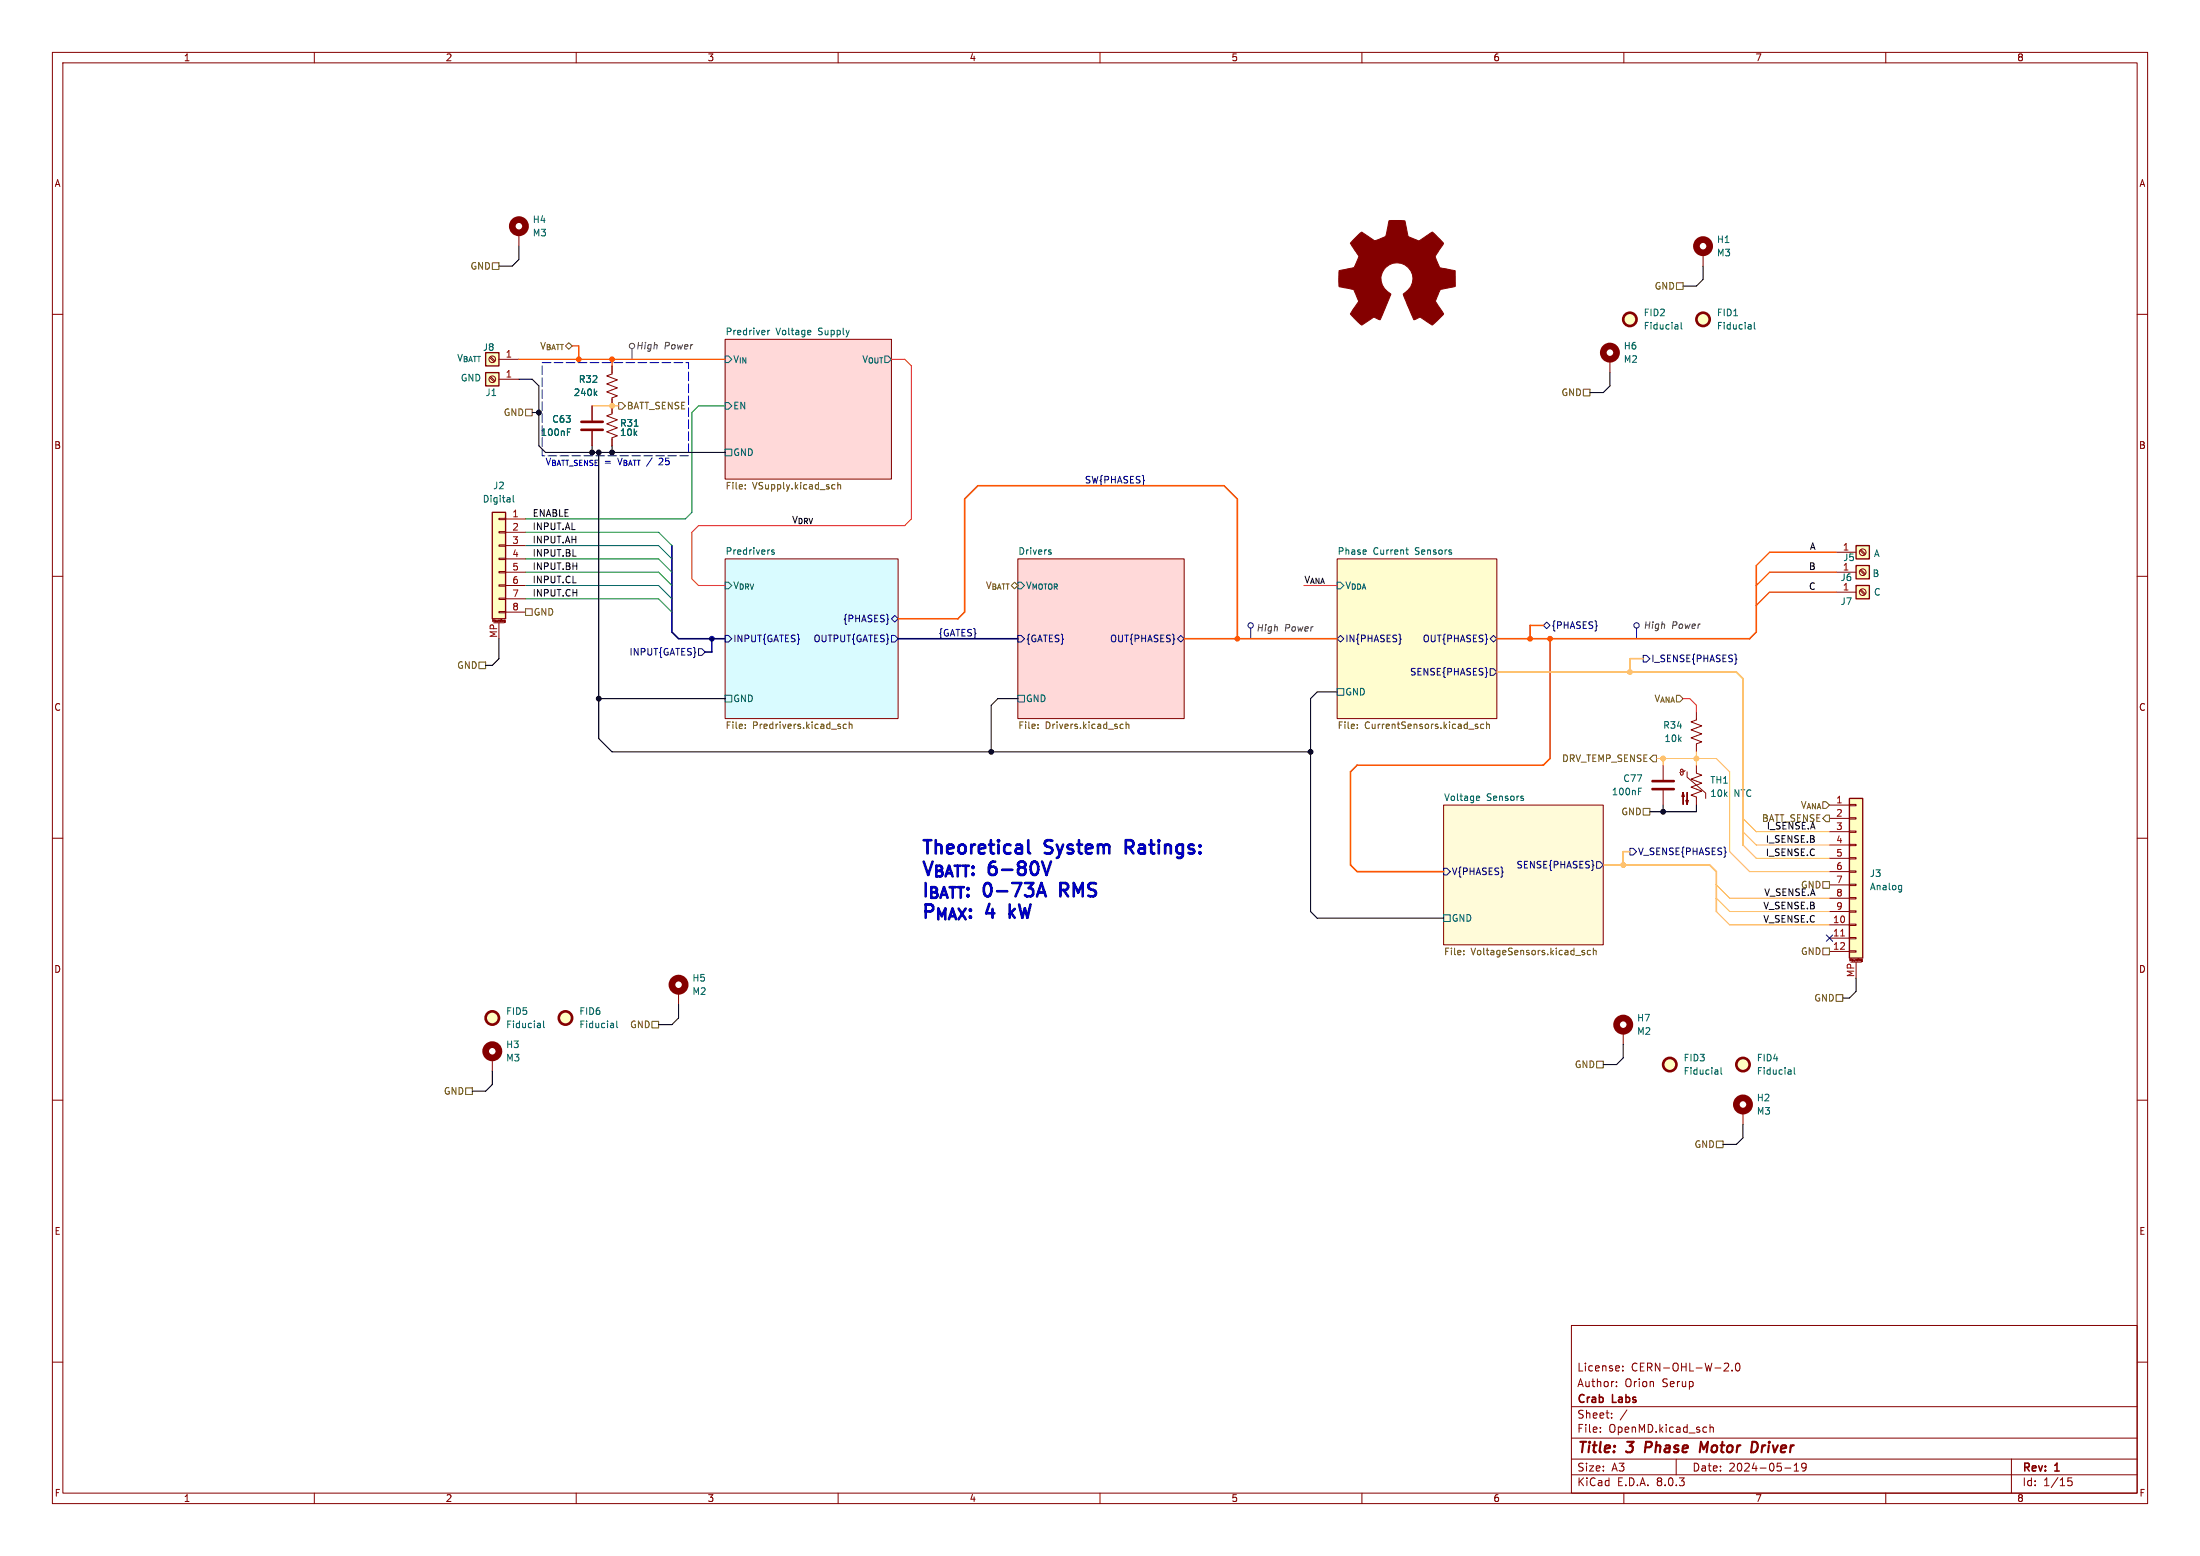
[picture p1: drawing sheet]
<svg xmlns="http://www.w3.org/2000/svg" width="420mm" height="297mm" viewBox="0 0 420 297" stroke-linecap="round" stroke-linejoin="round" font-family="sans-serif">
<g fill="none" stroke="#840000" stroke-width=".19">
<path d="M10 10h400v277h-400zM12 12h396v273h-396zM60 10v2M110 10v2M160 10v2M210 10v2M260 10v2M310 10v2M360 10v2M10 60h2M408 60h2M138.4 64.8h31.8v26.6h-31.8z"/>
<path d="M307.3 68.6v2.5M10 110h2M138.4 106.7h33v30.5h-33zM194.3 106.7h31.8v30.5h-31.8zM255.3 106.7h30.4v30.5h-30.4zM408 110h2M10 160h2M275.6 153.7h30.5v26.6h-30.5zM317.5 146.1v2.7M317.5 150.9v2.8M321.7 147.1l-.3 .2h-.4l-.2-.1v-.3l.2-.1 .3 .2v.7l-.1 .2h-.3l-.2-.5M322.1 147.3v1l3.5 3.1v1"/>
<path d="M323.8 146.1v1.5l1.1 .4-2.1 .7 2.1 .8-2.1 .7 2.1 .8-2.1 .8 1 .3v1.6M408 160h2M129.5 189.2v2.6M10 210h2M94 201.9v2.6M408 210h2M10 260h2M300 253h108v32h-108zM408 260h2M300 278.5h108M300 274.5h108M300 268.5h108"/>
<path d="M305.5 273.2v.2M305.5 272.5v.1M307.7 270.5v.2M307.7 269.8v.1M308.6 264.5v.2M308.6 263.8v.1M309.8 261.5v.2M309.8 260.8v.1M310.6 269.1l-1.3 1.9M320 278.5v3M326.4 271.9v1.5M326.4 272.5l.3-.1 .3 .1 .1 .9"/>
<path d="M329.2 260.3l.5-.1 .2 .1 .1 .3-.9 1.1h.9M330.7 261.5v.2M331.5 260.3l.2-.1a.8 .8 0 0 1 .5 .7 .8 .8 0 0 1-.5 .8 .99 .99 0 0 1-.2-1.4zM342.5 279.7l.4-.4v1.5M344.8 279.9l-.3 .3h-.3l-.3-.3 .2-.5 .4-.1 .2 .1a.99 .99 0 0 1-.3 1.4h-.3M384 278.5v6.5M60 285v2M110 285v2M160 285v2M210 285v2M260 285v2M300 281.5h108"/>
<path d="M310 285v2M340.7 280.2h1.2M342.5 280.8h.9M360 285v2M395.5 282.1h-.7l-.1 .7 .2-.1h.5l.2 .2-.1 .5-.2 .2-.6-.2"/>
</g>
<path d="M314.3 275.2l-.3 2M326.1 275.2l-.9 1.4-.5-1.4-.2 2M335 275.2a1.11 1.11 0 0 1 .1 1.9" fill="none" stroke="#840000" stroke-width=".4"/>
<g fill="#ffd9d9" stroke="#ffd9d9" stroke-width=".19">
<path d="M194.3 106.7h31.8v30.5h-31.8z"/>
<path d="M138.4 64.8h31.8v26.6h-31.8z"/>
</g>
<path d="M138.4 106.7h33v30.5h-33z" fill="#d9fbff" stroke="#d9fbff" stroke-width=".19"/>
<path d="M255.3 106.7h30.4v30.5h-30.4z" fill="#fffdcf" stroke="#fffdcf" stroke-width=".19"/>
<path d="M275.6 153.7h30.5v26.6h-30.5z" fill="#fffbd9" stroke="#fffbd9" stroke-width=".19"/>
<g fill="none" stroke="#006464" stroke-width=".19">
<path d="M138.4 67.9h.7l.6 .7-.6 .6h-.7zM138.4 76.8h.7l.6 .7-.6 .6h-.7zM146.6 63v.9M146.9 63l-.3 .3M154.6 63l.2 .4-.6 .1M154.7 63.8l-.1 .1M320.3 62v.8M320.3 62.7l-.1 .1M320.3 62.3h-.1M320.9 61.5v1.1l.2 .2M334.2 62l.1 .8M334.3 62.7l-.1 .1"/>
<path d="M334.3 62.3h-.1M334.9 61.5v1.1l.2 .2M138.4 85.7h1.3v1.3h-1.3zM138.4 111.1h.7l.6 .7-.6 .6h-.7zM147.8 105h-.3l-.2 .1 .1 .2 .4 .1v.3h-.5M200.3 105.4h.3l.1 .2-.4 .2M200.3 105h.3M255.3 111.1h.6l.6 .7-.6 .6h-.6zM268.4 105h.5M268.6 105.6l.3 .2M138.4 132.7h1.3v1.3h-1.3zM194.3 132.7h1.3v1.3h-1.3z"/>
<path d="M255.3 131.4h1.2v1.3h-1.2zM282 151.9l.4 .1 .1 .3-.6 .1M282.4 152.7l-.4 .1M290.8 152.4v.3M312.8 151h.4M312.8 150.4h.6M275.6 174.6h1.3v1.3h-1.3zM103.1 195.4l.1 .8M103.2 196.1l-.2 .1M103.2 195.6l-.2 .1M103.8 194.9v1.1l.1 .2M117.1 195.4v.8"/>
<path d="M117.1 196.1l-.1 .1M117.1 195.6l-.1 .1M117.7 194.9v1.1l.2 .2M327.9 204.3l.1 .7M328 205h-.2M328 204.5l-.2 .1M328.6 203.8v1.1l.1 .1"/>
</g>
<path d="M170.2 118.1l.6-.6 .6 .6-.6 .6zM138.4 121.3h.7l.6 .6-.6 .7h-.7zM170.2 121.3h.6l.6 .6-.6 .7h-.6zM194.3 121.3h.6l.7 .6-.7 .7h-.6zM224.8 121.9l.6-.6 .7 .6-.7 .7zM255.3 121.9l.6-.6 .6 .6-.6 .7zM267.4 122h.1l-.1 .1M284.5 127.6h.6l.6 .7-.6 .6h-.6zM284.5 121.9l.6-.6 .6 .6-.6 .7zM275.6 165.7h.6l.7 .7-.7 .6h-.6zM304.8 164.5h.6l.7 .6-.7 .6h-.6z" fill="none" stroke="#000084" stroke-width=".19"/>
<g fill="none" stroke="#725600" stroke-width=".19">
<path d="M142.3 92.6v.1M142.3 93.2v.1M159 92.5l.4 .1M159.4 93.3h-.4M159.9 92.6l.2-.1 .3 .1 .1 .7M159.9 92.1v1.2M142.3 138.9v.2M142.3 138.3v.1M161.6 138.3l-.4-.1-.2 .3 .1 .5h.5M162.1 138.3l.2-.1 .3 .1 .1 .8M162.1 137.8v1.3M198.2 138.9v.2"/>
<path d="M198.2 138.3v.1M213.9 139h.5M213.9 138.3h.5M215 138.3l.2-.1 .3 .1v.8M215 137.8v1.3M259.1 138.9v.2M259.1 138.3v.1M281.7 138.6l.5 .2-.1 .2-.4 .1M281.7 138.3h.4M283.3 138.3l-.4-.1-.3 .3 .2 .5h.5M283.8 138.3l.2-.1 .3 .1v.8M283.8 137.8v1.3"/>
<path d="M279.4 182.1v.1M279.4 181.5v.1M302.1 181.8l.4 .2v.2h-.4M302.1 181.5h.4M303.6 181.5l-.3-.1-.3 .2 .1 .6h.5M304.2 181.5l.2-.1 .3 .1v.7M304.2 181v1.2"/>
</g>
<g fill="#ffffc2" stroke="#ffffc2" stroke-width=".19">
<circle cx="325.1" cy="61" r="1.27"/>
<circle cx="318.8" cy="203.2" r="1.27"/>
<circle cx="94" cy="194.3" r="1.27"/>
<circle cx="107.9" cy="194.3" r="1.27"/>
<circle cx="311.2" cy="61" r="1.27"/>
</g>
<g fill="none" stroke="#840000" stroke-width=".51">
<path d="M315.5 150.6h4M315.5 149.1h4"/>
<circle cx="311.2" cy="61" r="1.27"/>
<circle cx="325.1" cy="61" r="1.27"/>
<circle cx="94" cy="194.3" r="1.27"/>
<circle cx="107.9" cy="194.3" r="1.27"/>
<circle cx="318.8" cy="203.2" r="1.27"/>
</g>
<g fill="none" stroke="#840000" stroke-width="1.3">
<circle cx="307.3" cy="67.3" r="1.27"/>
<circle cx="129.5" cy="188" r="1.27"/>
<circle cx="94" cy="200.7" r="1.27"/>
</g>
<g fill="#840000" stroke="#840000" stroke-width=".19">
<path d="M258.4 45.7l1.6-1.4 2.4 1.6 .6-.1 1.5-.7 .7-3h2.9a.92 .92 0 0 1 .3 1l.4 2 2.1 .9 2.4-1.7a.97 .97 0 0 1 .9 .7l1.4 1.5-1.6 2.3 .2 .9 .7 1.4 2.9 .6v3l-2.8 .5-1 2.3 1.6 2.4-1.5 1.6a.81 .81 0 0 1-.8 .5l-2.2-1.5-1.2 .5-2-4.8a3.1 3.1 0 0 0 1.7-3.5 3.1 3.1 0 0 0-2.9-2.5 3.1 3.1 0 0 0-3 2.4 3.1 3.1 0 0 0 1.7 3.4l.1 .2-2 4.8-1.2-.5-2.4 1.6-2.1-2.2 1.6-2.4-.6-1.4-.4-.8-2.7-.6-.1-2.9a.87 .87 0 0 1 .9-.3l2-.4 .9-2.1-1.6-2.6z"/>
<path d="M321.3 151.3l.3 .7h-.5l.2-.7v2.2z"/>
<path d="M322.1 151.3v2.2l-.3-.7h.5l-.2 .7z"/>
</g>
<path d="M353.1 152.4h2.5v30.5h-2.5z" fill="#ffffc2"/>
<g fill="none" stroke="#840000" stroke-width=".19">
<path d="M99.1 44.5v2.5M325.1 48.3v2.5M349.2 153.7h3.9M349.2 156.2h3.9M349.2 158.8h3.9M353.1 158.6h1.2v.3h-1.2zM353.1 156.1h1.2v.2h-1.2zM353.1 153.5h1.2v.3h-1.2zM349.2 176.5h3.9M349.2 179.1h3.9M349.2 161.3h3.9M349.2 163.8h3.9"/>
<path d="M349.2 166.4h3.9M349.2 168.9h3.9M349.2 171.5h3.9M349.2 174h3.9M353.1 178.9h1.2v.3h-1.2zM353.1 176.4h1.2v.3h-1.2zM353.1 173.9h1.2v.2h-1.2zM353.1 171.3h1.2v.3h-1.2zM353.1 168.8h1.2v.2h-1.2zM353.1 166.2h1.2v.3h-1.2zM353.1 163.7h1.2v.3h-1.2zM353.1 161.2h1.2v.2h-1.2z"/>
<path d="M349.2 181.6h3.9M353.1 181.5h1.2v.2h-1.2zM353.1 183.4v-.4l.2 .3 .1-.3v.4M353.3 183.6h2M354.3 183.6v3.1M354.6 183v.4M354.8 183.1h.1M355.4 183.4v-.2h.1v.3M355.4 183.5v.1M355.4 183.4h.1M355.4 183.6h.1M355.5 183.5l-.1 .1"/>
<path d="M355.5 183.5h.1M332.7 212.1v2.5"/>
</g>
<path d="M353.1 152.4h2.5v30.5h-2.5z" fill="none" stroke="#840000" stroke-width=".25"/>
<path d="M351.4 178.7h.7" fill="none" stroke="#a90000" stroke-width=".19"/>
<path d="M362.7 169l.3 .1M363 169v1l-.2 .3M363 169.8h-.3" fill="none" stroke="#006464" stroke-width=".19"/>
<g fill="none" stroke="#840000" stroke-width="1.3">
<circle cx="99.1" cy="43.2" r="1.27"/>
<circle cx="325.1" cy="47" r="1.27"/>
<circle cx="332.7" cy="210.8" r="1.27"/>
</g>
<path d="M354.3 111.8h2.6v2.5h-2.6z" fill="#ffffc2"/>
<path d="M354.3 111.8h2.6v2.5h-2.6z" fill="none" stroke="#840000" stroke-width=".25"/>
<g fill="none" stroke="#840000" stroke-width=".19">
<path d="M95.2 68.6h3.9M350.5 113h3.8M355.1 112.7l.8 .8M355.2 112.5l.9 .9"/>
<circle cx="355.6" cy="113" r=".63"/>
</g>
<path d="M92.7 71.1h2.5v2.6h-2.5z" fill="#ffffc2"/>
<path d="M92.7 71.1h2.5v2.6h-2.5z" fill="none" stroke="#840000" stroke-width=".25"/>
<g fill="none" stroke="#840000" stroke-width=".19">
<path d="M93.5 72.1l.8 .8M93.6 71.9l.9 .8M95.2 72.4h3.9M113 77.5v2.8M116.8 69.9v1.5l-1 .4 2.1 .7-2.1 .8 2.1 .7-2.1 .8 2.1 .8-1.1 .3v3.1l-1 .4 2.1 .7-2.1 .8 2.1 .8-2.1 .7 2.1 .8-1.1 .4v1.5M113 82.3v2.8"/>
<circle cx="94" cy="72.4" r=".63"/>
</g>
<path d="M113.6 75l.3 .5M113.9 74.7l-.4 .4M108.3 82.5h.4M108.3 81.9h.6M121.1 81.4h.7M341.9 204.3v.7M341.9 205h-.1M341.9 204.5l-.1 .1M342.5 203.8v1.1l.2 .1" fill="none" stroke="#006464" stroke-width=".19"/>
<g fill="none" stroke="#840000" stroke-width=".51">
<path d="M111 82h4.1M111 80.5h4.1"/>
<circle cx="332.7" cy="203.2" r="1.27"/>
</g>
<circle cx="332.7" cy="203.2" r="1.27" fill="#ffffc2" stroke="#ffffc2" stroke-width=".19"/>
<path d="M94 97.8h2.5v20.3h-2.5z" fill="#ffffc2"/>
<g fill="none" stroke="#840000" stroke-width=".19">
<path d="M95.2 98.9h1.3v.3h-1.3zM96.5 99.1h3.8M94.1 118.7v-.4l.1 .3 .1-.3v.4M94.2 118.9h2.1M95.2 116.7h1.3v.3h-1.3zM95.2 114.2h1.3v.2h-1.3zM95.2 111.6h1.3v.3h-1.3zM95.2 109.1h1.3v.2h-1.3zM95.2 106.6h1.3v.2h-1.3zM95.2 104h1.3v.3h-1.3zM95.2 101.5h1.3v.2h-1.3zM95.2 118.9v3"/>
<path d="M95.5 118.3v.3M95.7 118.3h.1M96.3 118.5v.1M96.3 118.4v.1M96.3 118.6v.1M96.3 118.4h.1M96.3 118.4h.1v.3l-.1 .1M96.4 118.6l-.1 .1M96.5 101.6h3.8M96.5 104.1h3.8M96.5 106.7h3.8M96.5 109.2h3.8"/>
<path d="M96.5 111.8h3.8M96.5 114.3h3.8M96.5 116.8h3.8M309.9 196.9v2.5"/>
</g>
<path d="M94 97.8h2.5v20.3h-2.5z" fill="none" stroke="#840000" stroke-width=".25"/>
<path d="M98 94.6v1l.2 .2" fill="none" stroke="#006464" stroke-width=".19"/>
<circle cx="309.9" cy="195.6" r="1.27" fill="none" stroke="#840000" stroke-width="1.3"/>
<path d="M354.3 104.1h2.6v2.6h-2.6z" fill="#ffffc2"/>
<path d="M354.3 104.1h2.6v2.6h-2.6z" fill="none" stroke="#840000" stroke-width=".25"/>
<g fill="none" stroke="#840000" stroke-width=".19">
<path d="M350.5 105.4h3.8M355.1 105.1l.8 .8M355.2 104.9l.9 .8M323.8 135.9v1.5l-1 .4 2.1 .8-2.1 .7 2.1 .8-2.1 .7 2.1 .8-1.1 .4v1.5"/>
<circle cx="355.6" cy="105.4" r=".63"/>
</g>
<path d="M354.3 108h2.6v2.5h-2.6z" fill="#ffffc2"/>
<path d="M354.3 108h2.6v2.5h-2.6z" fill="none" stroke="#840000" stroke-width=".25"/>
<g fill="none" stroke="#840000" stroke-width=".19">
<path d="M113 77.5v2.8M116.8 69.9v1.2M116.8 76.2v2.5M113 82.3v2.8M116.8 83.8v1.3M350.5 109.2h3.8M355.1 108.9l.8 .8M355.2 108.7l.9 .9"/>
<circle cx="355.6" cy="109.2" r=".63"/>
</g>
<g fill="none" stroke="#000084" stroke-width=".19">
<path d="M238.8 119.9v2M294.6 119.4l.7-.7 .6 .7-.6 .6zM312.4 119.9v2M133.3 123.8h.7l.6 .7-.6 .6h-.7zM313.7 125.1h.6l.7 .6-.7 .7h-.6zM331.5 125.8h.1l-.1 .1M311.1 161.9h.7l.6 .7-.6 .6h-.7zM348.6 178.5l1.3 1.2M349.9 178.5l-1.3 1.2"/>
<circle cx="238.8" cy="119.4" r=".51"/>
<circle cx="312.4" cy="119.4" r=".51"/>
</g>
<g fill="none" stroke="#484848" stroke-width=".19">
<path d="M120.6 66.5v2.1"/>
<circle cx="120.7" cy="66" r=".51"/>
</g>
<g fill="none" stroke="#725600" stroke-width=".19">
<path d="M94 50.2h1.2v1.2h-1.2zM320 54h1.3v1.2h-1.3zM100.3 78.1h1.3v1.3h-1.3zM118.1 76.8h.6l.7 .7-.7 .6h-.6zM302.3 74.3h1.2v1.3h-1.2zM100.3 116.2h1.3v1.3h-1.3zM91.4 126.4h1.3v1.2h-1.3zM313.7 154.3h1.3v1.3h-1.3zM315.6 144.1h.6v1.3h-.6l-.6-.6zM348.6 155.6h.6v1.2h-.6l-.6-.6zM348 168.3h1.2v1.2h-1.2zM124.5 194.9h1.2v1.3h-1.2z"/>
<path d="M348 181h1.2v1.2h-1.2zM350.5 189.9h1.3v1.2h-1.3zM88.9 207.6h1.3v1.3h-1.3zM304.8 202.6h1.3v1.2h-1.3zM327.7 217.8h1.2v1.3h-1.2z"/>
</g>
<path d="M196.3 160.4v2.1l.4 .4M198 171.1l.8-2.5 .9 2.5M198.2 170.4h1.2M198.9 164.5l.9 2.5 .8-2.5M202.4 169.9h1M203.4 168.6h-1v2.5M214.9 161.7h1M215.9 160.4h-1v2.5" fill="none" stroke="#0000c2" stroke-width=".51"/>
<path d="M103.5 69.2h27.9v17.8h-27.9z" fill="none" stroke="#0000c2" stroke-width=".19" stroke-dasharray="1.7 .6"/>
<path d="M128.3 104.1v16.6l1.2 1.2h8.9M135.9 121.9v2.6h-1.3M171.4 121.9h22.9" fill="none" stroke="#000084" stroke-width=".3"/>
<path d="M171.4 118.1h11.5l1.2-1.3v-21.5l2.6-2.6h47l2.5 2.6v26.6M294.6 119.4h-2.5v2.5M335.3 108v12.7l-1.3 1.2h-48.3M226.1 121.9h29.2M295.9 121.9v22.9l-1.3 1.3h-35.5l-1.3 1.2v17.8l1.3 1.3h16.5" fill="none" stroke="#f50" stroke-width=".3"/>
<path d="M285.7 128.3h45.8l1.2 1.2v31.8M313.7 125.7h-2.6v2.6M306.1 165.1h20.3l1.3 1.3v7.6M311.1 162.6h-1.2v2.5" fill="none" stroke="#ffb334" stroke-width=".3"/>
<g fill="none" stroke="#000" stroke-width=".2">
<path d="M99.1 47v2.5l-1.3 1.3h-2.6M325.1 50.8v2.5l-1.3 1.3h-2.5M99.1 72.4h2.5l1.3 1.3v11.4l1.2 1.3h34.3M101.6 78.7h1.3M307.3 71.1v2.6l-1.2 1.2h-2.6M113 85.1v1.3M114.3 86.4v54.6l2.5 2.5h133.4M116.8 85.1v1.3M95.2 121.9v3.8l-1.2 1.3h-1.3M114.3 133.4h24.1M194.3 133.4h-3.8l-1.3 1.2v8.9M255.3 132.1h-3.8l-1.3 1.3v40.6l1.3 1.3h24.1"/>
<path d="M317.5 153.7v1.2M323.8 153.7v1.2h-8.8M129.5 191.8v2.5l-1.2 1.3h-2.6M309.9 199.4v2.5l-1.3 1.3h-2.5M354.3 186.7v2.5l-1.2 1.3h-1.3M94 204.5v2.5l-1.3 1.3h-2.5M332.7 214.6v2.6l-1.2 1.2h-2.6"/>
</g>
<path d="M113 77.5h5.1M316.2 144.8h11.5l2.5 2.5v15.3l3.8 3.8h15.2M317.5 144.8v1.3M323.8 143.5v2.6M332.7 158.8l2.6 2.5h13.9M332.7 156.2l2.6 2.6h13.9M327.7 174l2.5 2.5h19M327.7 171.5l2.5 2.5h19M327.7 168.9l2.5 2.6h19M332.7 161.3l2.6 2.5h13.9" fill="none" stroke="#ffb334" stroke-width=".19"/>
<path d="M99.1 68.6h39.3M110.5 66v2.6M116.8 68.6v1.3M350.5 105.4h-12.7l-2.5 2.6M350.5 113h-12.7l-2.5 2.6M350.5 109.2h-12.7l-2.5 2.6" fill="none" stroke="#f50" stroke-width=".25"/>
<path d="M170.2 68.6h2.5l1.3 1.3v29.2l-1.3 1.2h-39.4l-1.2 1.3v8.9l1.2 1.3h5.1M248.9 111.8h6.4M322.6 133.4l1.2 1.2v1.3" fill="none" stroke="#f22" stroke-width=".2"/>
<path d="M138.4 77.5h-5.1l-1.2 1.2v19.1l-1.3 1.3h-30.5M100.3 114.3h25.4l2.6 2.5M100.3 104.1h25.4l2.6 2.6M100.3 101.6h25.4l2.6 2.5M100.3 109.2h25.4l2.6 2.6M100.3 106.7h25.4l2.6 2.5M100.3 111.8h25.4l2.6 2.5" fill="none" stroke="#009600" stroke-width=".19"/>
<path d="M113.6 75l.3 .5M113.9 74.7l-.4 .4M108.3 82.5h.4M108.3 81.9h.6M121.1 81.4h.7" fill="none" stroke="#006464" stroke-width=".19"/>
<g fill="#000" stroke="#000" stroke-width=".19">
<circle cx="102.9" cy="78.7" r=".46"/>
<circle cx="113" cy="86.4" r=".46"/>
<circle cx="114.3" cy="86.4" r=".46"/>
<circle cx="116.8" cy="86.4" r=".46"/>
<circle cx="114.3" cy="133.4" r=".46"/>
<circle cx="189.2" cy="143.5" r=".46"/>
<circle cx="250.2" cy="143.5" r=".46"/>
<circle cx="317.5" cy="154.9" r=".46"/>
</g>
<circle cx="135.9" cy="121.9" r=".46" fill="#000084" stroke="#000084" stroke-width=".19"/>
<g fill="#f50" stroke="#f50" stroke-width=".19">
<circle cx="236.2" cy="121.9" r=".46"/>
<circle cx="116.8" cy="68.6" r=".46"/>
<circle cx="110.5" cy="68.6" r=".46"/>
<circle cx="292.1" cy="121.9" r=".46"/>
<circle cx="295.9" cy="121.9" r=".46"/>
</g>
<g fill="#ffb334" stroke="#ffb334" stroke-width=".19">
<circle cx="309.9" cy="165.1" r=".46"/>
<circle cx="116.8" cy="77.5" r=".46"/>
<circle cx="323.8" cy="144.8" r=".46"/>
<circle cx="311.1" cy="128.3" r=".46"/>
<circle cx="317.5" cy="144.8" r=".46"/>
</g>
<g font-size="3.5" fill="#0000c2">
<text x="175.8" y="163.8">Theoretical</text>
<text x="175.8" y="167.9">V_{BATT}:</text>
<text x="189" y="167.9">6-80V</text>
<text x="199.6" y="163.8">System</text>
<text x="216" y="163.8">Ratings:</text>
<text x="175.8" y="172">I_{BATT}:</text>
<text x="188" y="172">0-73A</text>
<text x="203.5" y="172">RMS</text>
<text x="175.8" y="176.1">P_{MAX}: kW</text>
<text x="188.5" y="176.1">4</text>
</g>
<g font-size="2.8" fill="#840000">
<text x="301" y="277.9">Title:</text>
<text x="310.6" y="277.9">3</text>
<text x="314.9" y="277.9">Phase</text>
<text x="326.2" y="277.9">Motor</text>
<text x="336.8" y="277.9">Driver</text>
</g>
<g font-size="2.1" fill="#840000">
<text x="301" y="262">License:</text>
<text x="311.4" y="262">CERN-OHL-W-2.0</text>
<text x="301" y="268.2">Crab</text>
<text x="301" y="265">Author:</text>
<text x="307.9" y="268.2">Labs</text>
<text x="310.1" y="265">Orion</text>
<text x="317.4" y="265">Serup</text>
<text x="301" y="273.7">File:</text>
<text x="301" y="271">Sheet:</text>
<text x="307.1" y="273.7">OpenMD.kicad_sch</text>
<text x="301" y="281.1">Size:</text>
<text x="307.6" y="281.1">A3</text>
<text x="323" y="281.1">Date:</text>
<text x="330" y="281.1">2024-05-19</text>
<text x="386" y="281.3">Rev:</text>
<text x="392.4" y="281.3">1</text>
<text x="301" y="283.9">KiCad</text>
<text x="308.7" y="283.9">E.D.A.</text>
<text x="316.3" y="283.9">8.0.3</text>
<text x="386" y="283.9">Id:</text>
<text x="390.1" y="283.9">1/15</text>
</g>
<g font-size="1.8" fill="#840000">
<text x="35" y="11.9">1</text>
<text x="85" y="11.9">2</text>
<text x="135" y="11.9">3</text>
<text x="185" y="11.9">4</text>
<text x="235" y="11.9">5</text>
<text x="285" y="11.9">6</text>
<text x="335" y="11.9">7</text>
<text x="385" y="11.9">8</text>
<text x="10.3" y="35.9">A</text>
<text x="408.3" y="35.9">A</text>
<text x="10.3" y="85.9">B</text>
<text x="408.2" y="85.9">B</text>
<text x="10.3" y="135.9">C</text>
<text x="408.2" y="135.9">C</text>
<text x="10.3" y="185.9">D</text>
<text x="408.2" y="185.9">D</text>
<text x="10.3" y="235.9">E</text>
<text x="408.3" y="235.9">E</text>
<text x="10.3" y="285.9">F</text>
<text x="35" y="286.9">1</text>
<text x="85" y="286.9">2</text>
<text x="135" y="286.9">3</text>
<text x="185" y="286.9">4</text>
<text x="235" y="286.9">5</text>
<text x="285" y="286.9">6</text>
<text x="335" y="286.9">7</text>
<text x="385" y="286.9">8</text>
<text x="408.3" y="285.9">F</text>
</g>
<g font-size="1.8" fill="#006464">
<text x="101.6" y="45.3">M3</text>
<text x="101.6" y="42.8">H4</text>
<text x="327.7" y="46.6">H1</text>
<text x="327.7" y="49.1">M3</text>
<text x="138.4" y="64.1">Predriver</text>
<text x="148.1" y="64.1">Voltage</text>
<text x="156.3" y="64.1">Supply</text>
<text x="313.7" y="60.6">FID2</text>
<text x="313.7" y="63.1">Fiducial</text>
<text x="327.7" y="60.6">FID1</text>
<text x="327.7" y="63.1">Fiducial</text>
<text x="87.2" y="69.2">V_{BATT}</text>
<text x="92.1" y="67.2">J8</text>
<text x="139.9" y="69.4">V_{IN}</text>
<text x="164.5" y="69.4">V_{OUT}</text>
<text x="309.9" y="66.9">H6</text>
<text x="309.9" y="69.4">M2</text>
<text x="87.9" y="73">GND</text>
<text x="92.6" y="75.8">J1</text>
<text x="109.4" y="75.8">240k</text>
<text x="110.4" y="73.3">R32</text>
<text x="103.1" y="83.4">100nF</text>
<text x="105.3" y="80.9">C63</text>
<text x="118.3" y="83.4">10k</text>
<text x="118.3" y="81.6">R31</text>
<text x="139.9" y="78.3">EN</text>
<text x="139.9" y="87.2">GND</text>
<text x="94.1" y="93.6">J2</text>
<text x="92.1" y="96.1">Digital</text>
<text x="138.4" y="106">Predrivers</text>
<text x="194.3" y="106">Drivers</text>
<text x="255.3" y="106">Phase</text>
<text x="262.1" y="106">Current</text>
<text x="270.3" y="106">Sensors</text>
<text x="351.8" y="107.3">J5</text>
<text x="357.6" y="106.5">A</text>
<text x="139.9" y="112.6">V_{DRV}</text>
<text x="256.7" y="112.6">V_{DDA}</text>
<text x="351.3" y="111.1">J6</text>
<text x="357.4" y="110.3">B</text>
<text x="357.6" y="113.9">C</text>
<text x="351.3" y="115.7">J7</text>
<text x="139.9" y="134.2">GND</text>
<text x="195.8" y="134.2">GND</text>
<text x="256.7" y="132.9">GND</text>
<text x="317.4" y="139.3">R34</text>
<text x="317.6" y="141.8">10k</text>
<text x="309.8" y="149.5">C77</text>
<text x="326.4" y="149.8">TH1</text>
<text x="275.6" y="153">Voltage</text>
<text x="283.8" y="153">Sensors</text>
<text x="307.6" y="152">100nF</text>
<text x="326.4" y="152.3">10k</text>
<text x="331" y="152.3">NTC</text>
<text x="356.9" y="167.6">J3</text>
<text x="356.9" y="170.1">Analog</text>
<text x="277.1" y="176.1">GND</text>
<text x="132.1" y="190.1">M2</text>
<text x="132.1" y="187.6">H5</text>
<text x="96.5" y="193.9">FID5</text>
<text x="96.5" y="196.4">Fiducial</text>
<text x="110.5" y="193.9">FID6</text>
<text x="110.5" y="196.4">Fiducial</text>
<text x="312.4" y="195.2">H7</text>
<text x="312.4" y="197.7">M2</text>
<text x="96.5" y="202.8">M3</text>
<text x="96.5" y="200.3">H3</text>
<text x="321.3" y="202.8">FID3</text>
<text x="335.3" y="202.8">FID4</text>
<text x="321.3" y="205.3">Fiducial</text>
<text x="335.3" y="205.3">Fiducial</text>
<text x="335.3" y="210.4">H2</text>
<text x="335.3" y="213">M3</text>
</g>
<g font-size="1.8" fill="#725600">
<text x="89.7" y="51.7">GND</text>
<text x="315.8" y="55.5">GND</text>
<text x="298" y="75.8">GND</text>
<text x="96.1" y="79.6">GND</text>
<text x="119.6" y="78.3">BATT_SENSE</text>
<text x="138.4" y="93.8">File:</text>
<text x="143.7" y="93.8">VSupply.kicad_sch</text>
<text x="188.1" y="112.6">V_{BATT}V_{MOTOR}</text>
<text x="101.8" y="117.7">GND</text>
<text x="87.2" y="127.9">GND</text>
<text x="138.4" y="139.5">File:</text>
<text x="143.7" y="139.5">Predrivers.kicad_sch</text>
<text x="194.3" y="139.5">File:</text>
<text x="199.5" y="139.5">Drivers.kicad_sch</text>
<text x="255.3" y="139.5">File:</text>
<text x="260.5" y="139.5">CurrentSensors.kicad_sch</text>
<text x="298.1" y="145.6">DRV_TEMP_SENSE</text>
<text x="309.4" y="155.8">GND</text>
<text x="343.6" y="154.5">V_{ANA}</text>
<text x="336.3" y="157.1">BATT_SENSE</text>
<text x="275.6" y="182.7">File:</text>
<text x="280.8" y="182.7">VoltageSensors.kicad_sch</text>
<text x="343.7" y="182.5">GND</text>
<text x="346.3" y="191.4">GND</text>
<text x="120.2" y="196.4">GND</text>
<text x="84.6" y="209.1">GND</text>
<text x="300.5" y="204.1">GND</text>
<text x="323.4" y="219.3">GND</text>
</g>
<g font-size="1.8" fill="#a90000">
<text x="96.4" y="68.3">1</text>
<text x="96.4" y="72.1">1</text>
<text x="97.7" y="98.8">1</text>
<text x="97.7" y="101.3">2</text>
<text x="97.7" y="103.9">3</text>
<text x="97.7" y="106.4">4</text>
<text x="351.7" y="105.2">1</text>
<text x="97.7" y="109">5</text>
<text x="97.7" y="111.5">6</text>
<text x="351.7" y="112.8">1</text>
<text x="351.7" y="109">1</text>
<text x="97.7" y="114">7</text>
<text x="97.7" y="116.6">8</text>
<text x="95" y="121.9" transform="rotate(-90 95 121.9)">MP</text>
<text x="350.4" y="153.4">1</text>
<text x="350.4" y="156">2</text>
<text x="350.4" y="158.5">3</text>
<text x="350.4" y="161">4</text>
<text x="350.4" y="163.6">5</text>
<text x="350.4" y="166.1">6</text>
<text x="350.4" y="168.7">7</text>
<text x="350.4" y="171.2">8</text>
<text x="350.4" y="173.7">9</text>
<text x="349.8" y="176.3">10</text>
<text x="349.8" y="178.8">11</text>
<text x="349.8" y="181.4">12</text>
<text x="354.1" y="186.6" transform="rotate(-90 354.1 186.6)">MP</text>
</g>
<text font-size="1.8" fill="#f50" x="103" y="66.9">V_{BATT}</text>
<g font-size="1.8" fill="#484848">
<text x="121.3" y="66.9">High</text>
<text x="126.8" y="66.9">Power</text>
<text x="239.8" y="120.8">High</text>
<text x="245.2" y="120.8">Power</text>
<text x="313.7" y="120.2">High</text>
<text x="319.1" y="120.2">Power</text>
</g>
<g font-size="1.8" fill="#0000c2">
<text x="104.1" y="89">V_{BATT_SENSE}V_{BATT} 25</text>
<text x="115.4" y="89">=</text>
<text x="123.8" y="89">/</text>
</g>
<g font-size="1.8" fill="#000084">
<text x="207" y="92.4">SW{PHASES}</text>
<text x="160.8" y="119">{PHASES}</text>
<text x="120.1" y="125.3">INPUT{GATES}</text>
<text x="139.9" y="122.8">INPUT{GATES}</text>
<text x="155.2" y="122.8">OUTPUT{GATES}</text>
<text x="179.1" y="121.6">{GATES}</text>
<text x="195.8" y="122.8">{GATES}</text>
<text x="211.8" y="122.8">OUT{PHASES}</text>
<text x="256.7" y="122.8">IN{PHASES}</text>
<text x="271.5" y="122.8">OUT{PHASES}</text>
<text x="296.1" y="120.2">{PHASES}</text>
<text x="269.1" y="129.1">SENSE{PHASES}</text>
<text x="315.2" y="126.6">I_SENSE{PHASES}</text>
<text x="277.1" y="167.2">V{PHASES}</text>
<text x="289.4" y="166">SENSE{PHASES}</text>
<text x="312.6" y="163.4">V_SENSE{PHASES}</text>
</g>
<g font-size="1.8" fill="#0f0f0f">
<text x="101.6" y="101.3">INPUT.AL</text>
<text x="101.6" y="98.7">ENABLE</text>
<text x="151.1" y="100">V_{DRV}</text>
<text x="101.6" y="106.3">INPUT.BL</text>
<text x="101.6" y="103.8">INPUT.AH</text>
<text x="345.4" y="105.1">A</text>
<text x="101.6" y="111.4">INPUT.CL</text>
<text x="101.6" y="114">INPUT.CH</text>
<text x="101.6" y="108.9">INPUT.BH</text>
<text x="248.9" y="111.4">V_{ANA}</text>
<text x="345.2" y="112.7">C</text>
<text x="345.2" y="108.9">B</text>
<text x="337" y="160.9">I_SENSE.B</text>
<text x="337.2" y="158.4">I_SENSE.A</text>
<text x="337" y="163.5">I_SENSE.C</text>
<text x="336.5" y="173.6">V_SENSE.B</text>
<text x="336.7" y="171.1">V_SENSE.A</text>
<text x="343.7" y="169.8">GND</text>
<text x="336.5" y="176.2">V_SENSE.C</text>
</g>
<text font-size="1.8" fill="#f22" x="315.7" y="134.2">V_{ANA}</text>
<g font-size=".5" fill="#840000">
<text x="93.8" y="118.9">Mounting</text>
<text x="352.9" y="183.7">Mounting</text>
</g>
</svg>
